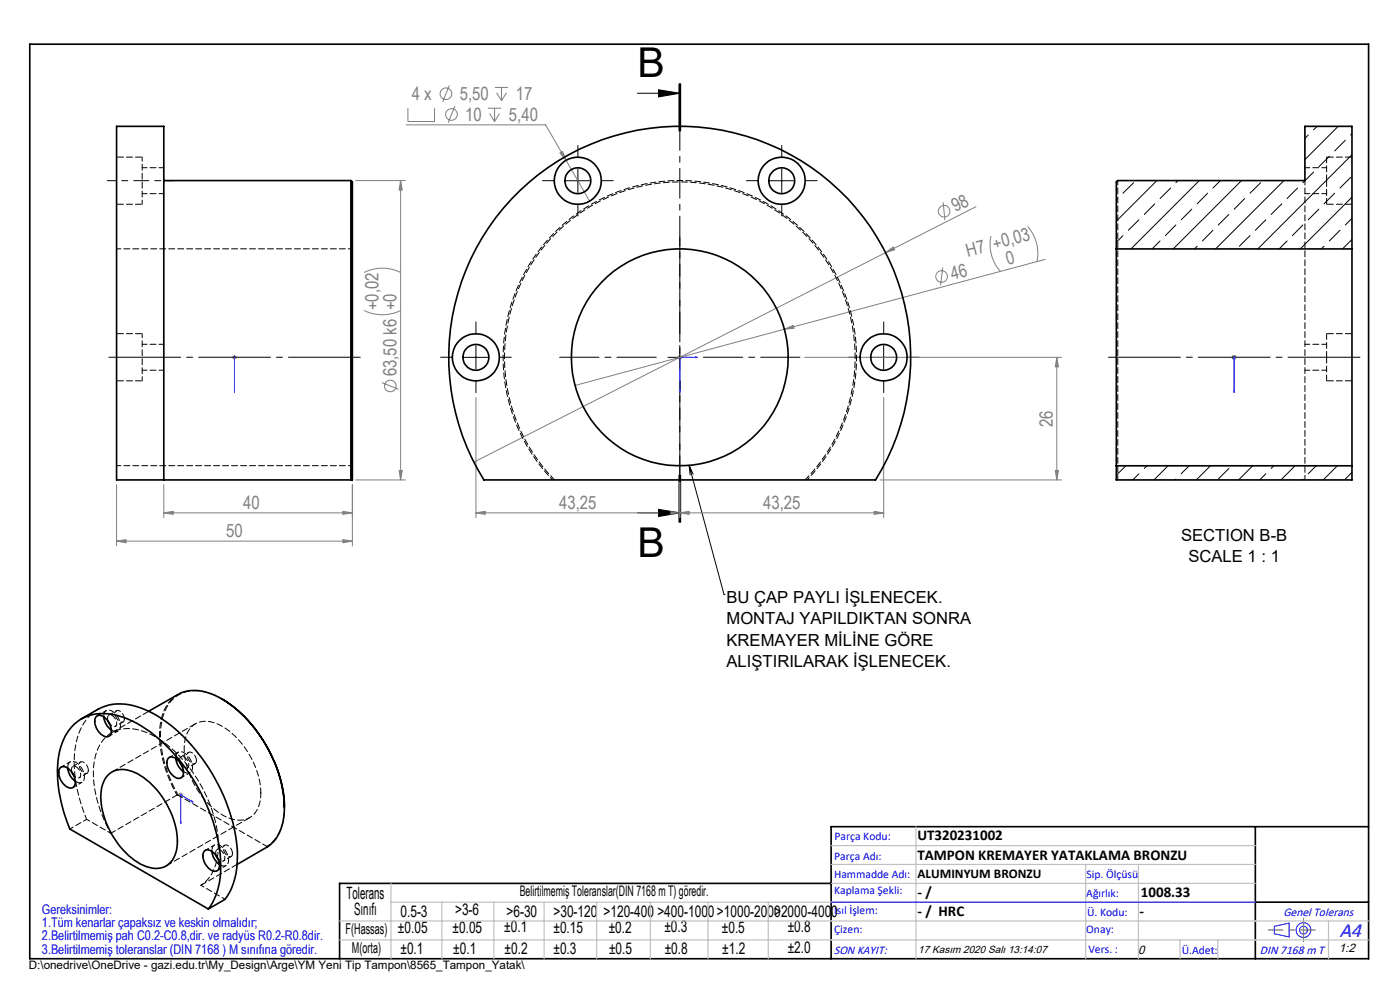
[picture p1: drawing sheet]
<svg xmlns="http://www.w3.org/2000/svg" width="297mm" height="210mm" viewBox="0 0 297 210" stroke-linecap="round" stroke-linejoin="round" font-family="sans-serif">
<g fill="none" stroke="#808080" stroke-width=".21">
<path d="M95.3 18.1l-1.4 3.6M105 18.5h2.8M105.3 19.7l1.1 1.7M106.4 18.5v2.9M107.5 19.7l-1.1 1.7M75.5 38.3h10.5M85 38.3l.3 2h-.6zM85 38.3v63.5M86.1 26.5h29.6l9.4 16.2M86.5 23v2.8h5.7v-2.8M96.5 22.5l-1.4 3.5M103.5 23h2.8"/>
<path d="M103.9 24.1l1 1.7M104.9 23v2.8M106 24.1l-1.1 1.7M118.8 32.4l.5-.3 .8 1.9zM77.2 57.8a8.6 8.6 0 0 1 7.8 0M187.9 53.6l1.6-1.2 .3 .6zM187.9 53.6l-87.4 44.4M200 56.8l-.5 3.7M200.1 42.9l.3 3.8M207 43.8l-19.1 9.8M210.2 50.1a8.7 8.7 0 0 0 2 7.5M218 48a8.7 8.7 0 0 1 2 7.5"/>
<path d="M221.7 55l-55.3 14.8M49.2 75.8h1M49.4 75.5l.7 .7M49.7 75.3v1M50.1 75.5l-.7 .7M77.2 65.9a8.6 8.6 0 0 0 7.8 0M143.7 75.8h1M143.9 75.5l.7 .7M144.2 75.3v1M144.6 75.5l-.7 .7M166.4 69.8l-44.4 12M166.4 69.8l1.9-.8 .2 .6z"/>
<path d="M170.7 75.8h54.5M224.2 75.8v26M224.2 75.8l.3 2h-.6zM261.3 75.8h1M261.4 75.5l.8 .7M261.8 75.3v1M262.2 75.5l-.8 .7M81 81.2l3.6 1.4M84.7 99.8h.6l-.3 2zM101 84.3v25.5M187.5 84.3v25.5M223.9 99.8h.6l-.3 2z"/>
<path d="M24.7 114.8l2-.3v.6zM24.7 102.8v13M24.7 114.8h50.1M34.7 108.8l2.1-.3v.6zM34.7 108.8h40.1M34.7 102.8v7M72.7 108.5l2.1 .3-2.1 .3zM72.7 114.5l2.1 .3-2.1 .3zM74.8 102.8v13M75.5 101.8h10.5M101 108.8l1.9-.3v.6zM101 108.8h86.5"/>
<path d="M142.2 108.5l2 .3-2 .3zM144.2 102.3v7.5M144.2 108.8l2-.3v.6zM185.5 108.5l2 .3-2 .3zM186.7 101.8h38.5M37.9 168.6h.9M38 168.3l.7 .7M38.3 168.1v1M38.7 168.3l-.7 .7"/>
<circle cx="94.6" cy="19.9" r="1.24"/>
<circle cx="95.8" cy="24.3" r="1.23"/>
<circle cx="199.8" cy="58.6" r="1.22"/>
<circle cx="200.3" cy="44.8" r="1.23"/>
<circle cx="82.8" cy="81.9" r="1.24"/>
</g>
<g fill="none" stroke="#000" stroke-width=".21">
<path d="M135.2 19.8h9M139.7 19l4.5 .8-4.5 .8zM144 17.8v10M144.2 17.8v10M144.4 17.8v10M120.1 38.3h5M122.6 35.8v5M163.3 38.3h5M165.8 35.8v5M98.5 75.8h5M101 73.3v5M141.7 75.8h5"/>
<path d="M144.2 73.3v5M185 75.8h4.9M187.5 73.3v5M146.2 98.7l7.4 27.4M146.2 98.7l.8 1.9M146.2 98.7l.2 2M135.2 108.8h9M139.7 108l4.5 .8-4.5 .8zM144 100.8v10M144.2 100.8v10M144.4 100.8v10zM153.6 126.1h.1"/>
</g>
<g fill="none" stroke="#00f" stroke-width=".21">
<path d="M49.7 75.7v.2zM49.7 75.8h.1M49.7 75.8v7.4M147.5 75.7l.4 .1-.4 .1zM147.9 75.8h-3.7v7.4M261.8 75.7v.2zM261.8 75.8v7.4M261.8 75.8h.1M49.7 83.2v-.3v.3M144.1 82.9h.2l-.1 .3zM261.8 83.2v-.3v.3M38.3 174.3l.1 .1-.1 .3z"/>
<path d="M40.7 169.9l.3 .2h-.3zM41 170.1l-2.7-1.5v6.1M176.3 191.4h90M270.3 196.5l3.2-.7v2.9l-3.2-.6z"/>
<circle cx="276.5" cy="197.3" r="1.57"/>
<circle cx="276.5" cy="197.3" r=".83"/>
</g>
<path d="M76.8 75.8h-54M234.8 75.8h54" fill="none" stroke="#000" stroke-width=".21" stroke-dasharray="15.2 1.3 1.3 1.3" stroke-dashoffset="-.3"/>
<path d="M36.8 38.3h-6.6" fill="none" stroke="#000" stroke-width=".21" stroke-dasharray="15.2 1.3 1.3 1.3" stroke-dashoffset="13.8"/>
<path d="M30.2 38.3h-7.4" fill="none" stroke="#000" stroke-width=".21" stroke-dasharray="15.2 1.3 1.3 1.3" stroke-dashoffset="13.4"/>
<path d="M139.2 75.8h-20.5M144.2 70.8v-20.5M149.2 75.8h20.5M144.2 80.8v20.5" fill="none" stroke="#000" stroke-width=".21" stroke-dasharray="15.2 1.3 1.3 1.3" stroke-dashoffset="6.9"/>
<g fill="none" stroke="#000" stroke-width=".21" stroke-dasharray="15.2 1.3 1.3 1.3">
<path d="M117.6 38.3h-2.5M122.6 33.3v-2.5M127.6 38.3h2.5M160.8 38.3h-2.5M165.8 33.3v-2.5M170.8 38.3h2.5M122.6 43.3v2.5M165.8 43.3v2.5M96 75.8h-2.5M101 70.8v-2.5M106 75.8h2.5M182.5 75.8h-2.5"/>
<path d="M187.5 70.8v-2.5M192.5 75.8h2.5M101 80.8v2.5M187.5 80.8v2.5"/>
</g>
<path d="M144.2 17.8v93" fill="none" stroke="#000" stroke-width=".21" stroke-dasharray="6.3 1.3 1.3 1.3" stroke-dashoffset="2.4"/>
<path d="M6.3 9.4h284v194h-284zM266.3 175.4v28M290.3 175.4h-114v28M176.3 187.4h-104.3v16M266.3 191.4h24" fill="none" stroke="#000" stroke-width=".35"/>
<path d="M279 197.3h-9.9" fill="none" stroke="#f00" stroke-width=".21" stroke-dasharray="15.2 1.3 1.3 1.3" stroke-dashoffset="12.2"/>
<path d="M276.5 197.3v2.5M276.5 197.3v-2.5" fill="none" stroke="#808080" stroke-width=".21" stroke-dasharray="15.2 1.3 1.3 1.3"/>
<g fill="none" stroke="#c0c0c0" stroke-width=".25">
<path d="M176.3 179.4h90M194.3 175.4v28M72 199.4h218.3M72 195.4h218.3M82.9 187.4v16M82.9 191.4h183.4M93.7 191.4v12M104.8 191.4v12M115.4 191.4v12M126.6 191.4v12M138 191.4v12M150.2 191.4v12"/>
<path d="M163 191.4v12M176.3 183.4h90M176.3 187.4h90M230.3 183.4v20M241.5 183.4v20M250.3 199.4v4M258.3 199.4v4M281.8 195.4v8"/>
</g>
<path d="M139.7 19l4.5 .8-4.5 .8zM139.7 108l4.5 .8-4.5 .8z" fill="#000"/>
<g fill="#00f">
<path d="M49.7 75.7v.2zM49.7 82.9v.3z"/>
<path d="M40.7 169.9v.2h.3zM38.3 174.3v.4l.1-.3zM261.8 75.7v.2zM261.8 82.9v.3zM261.8 75.7v.2zM261.8 82.9v.3z"/>
<path d="M147.5 75.7v.2l.4-.1zM144.1 82.9l.1 .3 .1-.3z"/>
</g>
<g fill="#808080">
<path d="M118.8 32.4l.5-.3 .8 1.9z"/>
<path d="M166.4 69.8l1.9-.8 .2 .6z"/>
<path d="M187.9 53.6l1.6-1.2 .3 .6z"/>
<path d="M101 108.8l1.9-.3v.6zM142.2 108.5l2 .3-2 .3z"/>
<path d="M24.7 114.8l2-.3v.6zM72.7 114.5l2.1 .3-2.1 .3z"/>
<path d="M185.5 108.5l2 .3-2 .3zM144.2 108.8l2-.3v.6z"/>
<path d="M72.7 108.5l2.1 .3-2.1 .3zM34.7 108.8l2.1-.3v.6z"/>
<path d="M223.9 99.8h.6l-.3 2zM224.2 75.8l.3 2h-.6z"/>
<path d="M85 38.3l.3 2h-.6zM84.7 99.8h.6l-.3 2z"/>
</g>
<g fill="none" stroke="#000" stroke-width=".35">
<path d="M34.7 38.3h39.7M74.4 38.3l.4 .3v63.2h-50.1v-75h10v75M74.4 38.3v63.5M108.5 42.2a49 49 0 0 1 65.7-5.2 49 49 0 0 1 11.5 64.8h-83a49 49 0 0 1 5.8-59.6zM236.8 52.8v46M236.8 52.8v-14.2l.3-.3h39.7v-11.5h10v26M236.8 52.8h50M286.8 52.8v46M236.8 98.8v3h50v-3M236.8 98.8h50M15.7 153.6a10 10 0 0 1 10.7-1.4 31.3 31.3 0 0 1 14.4 12.9 35.4 35.4 0 0 1 6 20.3 14.2 14.2 0 0 1-2.6 7.4l-29.4-16.9a28.5 28.5 0 0 1-2.2-16.5 11.1 11.1 0 0 1 3.1-5.8zM17.3 152.5l3.5-2a11.6 11.6 0 0 1 10.9 .4 35.7 35.7 0 0 1 15.1 16.6 30.5 30.5 0 0 1 3.3 17.8l-1.1 3.4-1.3 2.1-3.5 2"/>
<path d="M20.5 152a1.71 1.71 0 0 1 2.3 .9 2.67 2.67 0 0 1 .4 3.2 1.53 1.53 0 0 1-2-.6 2.86 2.86 0 0 1-.7-3.5zM22 152.1a3.9 3.9 0 0 0 1.6 2.8M22.9 153l.3 .6M31.5 150.9l6.2-3.6a8.5 8.5 0 0 1 7.8 .2 28 28 0 0 1 13.3 15.6 19.4 19.4 0 0 1 .7 12.9l-.9 1.9-1.4 1.4-6.9 4.1M47.1 148.3a29 29 0 0 1 13.2 22.9M12.8 162.8a1.69 1.69 0 0 1 2.4 1 2.76 2.76 0 0 1 .4 3.2 2.02 2.02 0 0 1-2.6-1.3 2.66 2.66 0 0 1-.2-2.9zM14.4 162.9a4.1 4.1 0 0 0 1.6 2.8M15.3 163.9l.3 .6M22.9 164.5a4.8 4.8 0 0 1 5.7-.6 17.5 17.5 0 0 1 8.8 12.2 8.1 8.1 0 0 1-1.2 6.8 4.7 4.7 0 0 1-5.8 .7 17.5 17.5 0 0 1-8.8-12.3 8.2 8.2 0 0 1 1.3-6.8zM35.6 161a1.3 1.3 0 0 1 2 .1 2.97 2.97 0 0 1 1 3.8 1.57 1.57 0 0 1-2.2-.6 3.2 3.2 0 0 1-.8-3.3zM37.3 160.9a4.1 4.1 0 0 0 1.6 2.8M38.2 161.8l.4 .6"/>
<path d="M43.4 180.5a2.02 2.02 0 0 1 2.6 1.2 2.2 2.2 0 0 1 0 3 2.47 2.47 0 0 1-2.6-1.7 2.35 2.35 0 0 1 0-2.5zM44.9 180.6a3.9 3.9 0 0 0 1.7 2.8M45.9 181.6l.3 .5"/>
<circle cx="122.6" cy="38.3" r="2.74"/>
<circle cx="122.6" cy="38.3" r="5"/>
<circle cx="165.8" cy="38.3" r="2.74"/>
<circle cx="165.8" cy="38.3" r="5"/>
<circle cx="101" cy="75.8" r="2.74"/>
<circle cx="101" cy="75.8" r="5"/>
<circle cx="144.2" cy="75.8" r="23"/>
<circle cx="187.5" cy="75.8" r="2.74"/>
<circle cx="187.5" cy="75.8" r="5"/>
</g>
<path d="M30.2 43.3v-10M74.8 52.8h-50M24.8 98.8h50M30.2 80.8v-10M37.7 147.3a8.8 8.8 0 0 0-3.8 7.5 26 26 0 0 0 3.6 13.9" fill="none" stroke="#000" stroke-width=".21" stroke-dasharray="1.3 .6" stroke-dashoffset=".4"/>
<path d="M30.2 33.3h-5.4M286.8 33.3h-5.4M24.8 43.3h5.4M281.4 43.3h5.4M30.2 70.8h-5.4M286.8 70.8h-5.4M24.8 80.8h5.4M281.4 80.8h5.4" fill="none" stroke="#000" stroke-width=".21" stroke-dasharray="1.3 .6" stroke-dashoffset="-.2"/>
<path d="M34.8 35.6h-4.6M281.4 35.6h-4.6M30.2 41.1h4.6M276.8 41.1h4.6M30.2 78.5h4.6M34.8 73h-4.6M276.8 78.5h4.6M281.4 73h-4.6M23.5 176.8l14-8.1M55.3 168.2a5.3 5.3 0 0 1-3.2 5.6 7.9 7.9 0 0 1-7.1-2.5 17.9 17.9 0 0 1-5.9-13.2 4.8 4.8 0 0 1 4.2-5.1 10 10 0 0 1 7.2 3.8 18.1 18.1 0 0 1 4.8 11.4" fill="none" stroke="#000" stroke-width=".21" stroke-dasharray="1.3 .6" stroke-dashoffset=".2"/>
<path d="M171.2 101.8a37.5 37.5 0 0 0-.6-52.7 37.5 37.5 0 0 0-52.7 0 37.5 37.5 0 0 0-.7 52.7M60.4 171.1a9.5 9.5 0 0 1-3.8 8.4" fill="none" stroke="#000" stroke-width=".21" stroke-dasharray="1.3 .6" stroke-dashoffset=".6"/>
<path d="M117.6 101.8a37.2 37.2 0 0 1 .4-52.4 37.2 37.2 0 0 1 52.4 0 37.2 37.2 0 0 1 .4 52.4" fill="none" stroke="#000" stroke-width=".21" stroke-dasharray="1.3 .6" stroke-dashoffset=".1"/>
<path d="M22.5 150.7l-1.9 1.1M23.1 156.2l1.9-1.1M37.8 159.6l-1.9 1.1M14.9 161.6l-1.9 1.1M15.5 167l1.9-1.1M18.4 173.8l-3.6 2M18.4 173.8l5.1 3M38.4 165l1.9-1.1M45.5 179.3l-1.9 1.1M42.6 187.8l5.1 2.9M46.1 184.7l1.9-1.1" fill="none" stroke="#000" stroke-width=".21" stroke-dasharray="1.3 .6" stroke-dashoffset=".5"/>
<path d="M237.1 101.8v-63.5M276.8 101.8v-63.5M20.8 150.4a10.9 10.9 0 0 0-4.9 8.9 29.9 29.9 0 0 0 2.5 14.5M22.8 152.3l.2 .7M15.2 163.2l.1 .7M37.8 168.7a24.4 24.4 0 0 1-3.5-15.5 7.2 7.2 0 0 1 6.8-6.7 11.8 11.8 0 0 1 6.1 1.8M37.8 168.7l18.8 10.8M38.1 161.2l.2 .6M45.8 180.9l.1 .6" fill="none" stroke="#000" stroke-width=".21" stroke-dasharray="1.3 .6" stroke-dashoffset=".3"/>
<g fill="none" stroke="#000" stroke-width=".21" stroke-dasharray="1.3 .6">
<path d="M281.4 38.3v5M281.4 33.3v5M281.4 75.8v5M281.4 70.8v5M22 151.9v.1M26.4 152.5a.64 .64 0 0 1-.4 .7 .64 .64 0 0 1-.8-.3 1.45 1.45 0 0 1-.4-2.2 1.74 1.74 0 0 1 1.6 1.8M41.5 153.5l-17.7 10.2M14.4 162.7v.2M18.7 163.4a.64 .64 0 0 1-.4 .7 .64 .64 0 0 1-.7-.3 1.45 1.45 0 0 1-.4-2.2 1.74 1.74 0 0 1 1.5 1.8M37.3 160.7v.2M37.5 168.7h.3M41.7 161.3a.64 .64 0 0 1-.4 .7 .64 .64 0 0 1-.8-.3 1.45 1.45 0 0 1-.4-2.1 1.74 1.74 0 0 1 1.6 1.7"/>
<path d="M56.6 179.5l.1 .2M35.3 183.7l17.7-10.2M45 180.4v.2M49.3 181a.64 .64 0 0 1-.4 .7 .64 .64 0 0 1-.8-.2 1.45 1.45 0 0 1-.4-2.2 1.74 1.74 0 0 1 1.6 1.7M50.3 183.3l-7.7 4.5"/>
</g>
<path d="M23.6 154.8a1.16 1.16 0 0 0 1.5 .2 1.16 1.16 0 0 0 .4-1.4 3.2 3.2 0 0 0-2.7-3l-.6 .4-.2 .9M31.6 150.9l-7.9 4.5M16 165.7a1.16 1.16 0 0 0 1.5 .2 1.16 1.16 0 0 0 .4-1.5 3.2 3.2 0 0 0-2.7-2.9l-.6 .4-.2 .8M38.9 163.7a1.16 1.16 0 0 0 1.5 .1 1.16 1.16 0 0 0 .4-1.4 3.2 3.2 0 0 0-2.7-2.9l-.6 .3-.2 .9M46.6 183.4a1.16 1.16 0 0 0 1.5 .1 1.16 1.16 0 0 0 .4-1.4 3.2 3.2 0 0 0-2.7-2.9l-.6 .4-.2 .8" fill="none" stroke="#000" stroke-width=".21" stroke-dasharray="1.3 .6" stroke-dashoffset="-.1"/>
<path d="M23.3 153.6a.79 .79 0 0 0 .7 .5 .79 .79 0 0 0 .7-.4 1.79 1.79 0 0 0-1.5-2l-.3 .2-.1 .4M15.6 164.4a.79 .79 0 0 0 .7 .6 .79 .79 0 0 0 .8-.4 1.79 1.79 0 0 0-1.6-2.1l-.2 .3-.1 .4M38.6 162.4a.79 .79 0 0 0 .7 .5 .79 .79 0 0 0 .7-.4 1.79 1.79 0 0 0-1.5-2l-.3 .2-.1 .5M42.6 187.8a9.2 9.2 0 0 0 3.7-7.8 29.1 29.1 0 0 0-8.6-20 15.8 15.8 0 0 0-10.8-5.5 7 7 0 0 0-6.7 5.9 23 23 0 0 0 2.8 15.4l.5 1M46.2 182.1a.79 .79 0 0 0 .7 .5 .79 .79 0 0 0 .8-.4 1.79 1.79 0 0 0-1.6-2l-.2 .2-.1 .5" fill="none" stroke="#000" stroke-width=".21" stroke-dasharray="1.3 .6" stroke-dashoffset=".7"/>
<path d="M24.5 154.1l1.6-1M24.7 150.8l-1.6 .9M40 159.6l-1.6 .9M16.8 165l1.7-1M17.1 161.6l-1.6 1M39.8 162.9l1.6-.9M47.7 179.3l-1.7 .9M47.4 182.6l1.6-.9" fill="none" stroke="#000" stroke-width=".21" stroke-dasharray="1.3 .6" stroke-dashoffset=".9"/>
<g fill="none" stroke="#000" stroke-width=".21">
<path d="M240.5 38.8l-2.3 2.2M245.4 38.3l-8.6 8.6M248.4 39.9l-2.3 2.2M249.9 38.3l-.5 .5M254.4 38.3l-14.5 14.5M258.9 38.3l-1.6 1.6M263.4 38.3l-14.5 14.5M267.4 38.8l-2.2 2.2M272.4 38.3l-14.5 14.5M275.3 39.9l-2.3 2.2M277.5 28.6l-.7 .8M278.7 36.5l-2.3 2.3"/>
<path d="M279.4 26.8l-.7 .7M282 33.2l-2.2 2.2M283.9 26.8l-7.1 7.1M285.4 29.8l-2.3 2.2M286.5 37.6l-2.2 2.3M286.8 32.8l-20 20M286.8 28.4l-.3 .2M237.1 42.1l-.3 .3M238.2 50l-1.4 1.4M241.6 46.6l-2.2 2.3M245 43.2l-2.3 2.3M246.1 51.1l-1.7 1.7"/>
<path d="M249.4 47.7l-2.2 2.3M252.8 44.4l-2.2 2.2M254 52.2l-.6 .6M256.2 41l-2.2 2.2M257.3 48.9l-2.2 2.2M260.7 45.5l-2.3 2.2M264.1 42.1l-2.3 2.3M265.2 50l-2.3 2.2M268.5 46.6l-2.2 2.3M271.9 43.2l-2.2 2.3M273 51.1l-1.6 1.7M276.4 47.7l-2.2 2.3"/>
<path d="M279.8 44.4l-2.3 2.2M280.9 52.2l-.6 .6M283.1 41l-2.2 2.2M284.3 48.9l-2.3 2.2M286.8 50.8l-2 2M286.8 41.8l-11 11M286.8 46.3l-1.4 1.4M238.8 98.8l-2 2M243.3 98.8l-.6 .6M247.8 98.8l-3 3M252.3 98.8l-1.7 1.7M256.8 98.8l-3 3"/>
<path d="M260.7 99.4l-2.3 2.2M265.7 98.8l-3 3M270.2 98.8l-.5 .6M274.7 98.8l-3 3M279.2 98.8l-1.7 1.7M283.7 98.8l-3 3M241.6 100.5l-1.3 1.3M249.4 101.6l-.1 .2M268.5 100.5l-1.3 1.3M276.4 101.6l-.2 .2M286.8 100.2l-1.4 1.4"/>
</g>
<g font-size="8.7">
<text x="135.2" y="16.3">B</text>
<text x="135.2" y="118.2">B</text>
</g>
<text font-size="4.4" fill="#00f" x="284.2" y="198.7">A4</text>
<g font-size="3.9" fill="#808080">
<text x="87.3" y="21.2">4 x</text>
<text x="97.5" y="21.2">5,50</text>
<text x="109.4" y="21.2">17</text>
<text x="98.7" y="25.6">10</text>
<text x="108" y="25.6">5,40</text>
<text x="202.7" y="45.1" transform="rotate(-27 202.7 45.1)">98</text>
<text x="202.1" y="59.4" transform="rotate(-15 202.1 59.4)">46</text>
<text x="205.3" y="54.5" transform="rotate(-15 205.3 54.5)">H7 +0,03</text>
<text x="213.8" y="56.2" transform="rotate(-15 213.8 56.2)">0</text>
<text x="80.3" y="65.8" transform="rotate(-90 80.3 65.8)">+0,02</text>
<text x="84.1" y="79.8" transform="rotate(-90 84.1 79.8)">63,50 k6 +0</text>
<text x="223.4" y="90.5" transform="rotate(-90 223.4 90.5)">26</text>
<text x="51.6" y="107.9">40</text>
<text x="118.6" y="107.9">43,25</text>
<text x="161.9" y="107.9">43,25</text>
<text x="48" y="113.9">50</text>
</g>
<g font-size="3.6">
<text x="73.5" y="190.7">Tolerans</text>
<text x="75.1" y="194.1">Sınıfı</text>
</g>
<g font-size="3.5">
<text x="250.6" y="114.8">SECTION B-B</text>
<text x="252.1" y="119.3">SCALE 1 : 1</text>
<text x="154.1" y="127.9">BU ÇAP PAYLI İŞLENECEK.</text>
<text x="154.1" y="132.4">MONTAJ YAPILDIKTAN SONRA</text>
<text x="154.1" y="136.9">KREMAYER MİLİNE GÖRE</text>
<text x="154.1" y="141.5">ALIŞTIRILARAK İŞLENECEK.</text>
</g>
<g font-size="3.4">
<text x="84.4" y="198">±0.05</text>
<text x="85" y="194.4">0.5-3</text>
<text x="96" y="197.8">±0.05</text>
<text x="96.5" y="194.2">&gt;3-6</text>
<text x="107" y="197.8">±0.1</text>
<text x="107.5" y="194.5">&gt;6-30</text>
<text x="117.4" y="194.5">&gt;30-120</text>
<text x="117.4" y="197.9">±0.15</text>
<text x="128" y="194.5">&gt;120-400</text>
<text x="129.1" y="197.8">±0.2</text>
<text x="139.5" y="194.5">&gt;400-1000&gt;1000-2000&gt;2000-4000</text>
<text x="140.9" y="197.8">±0.3</text>
<text x="153.1" y="197.8">±0.5</text>
<text x="167.1" y="197.7">±0.8</text>
<text x="85" y="202.3">±0.1</text>
<text x="96.2" y="202.3">±0.1</text>
<text x="107" y="202.3">±0.2</text>
<text x="117.4" y="202.4">±0.3</text>
<text x="129.2" y="202.3">±0.5</text>
<text x="141" y="202.3">±0.8</text>
<text x="153.2" y="202.3">±1.2</text>
<text x="167.1" y="202.2">±2.0</text>
</g>
<g font-size="3.2">
<text x="194.6" y="178.2">UT320231002</text>
<text x="194.6" y="182.4">TAMPON KREMAYER YATAKLAMA BRONZU</text>
<text x="194.6" y="190.2">- /</text>
<text x="242" y="190.2">1008.33</text>
<text x="194.6" y="194.3">- / HRC</text>
<text x="241.7" y="194.3">-</text>
<text x="73.3" y="198.1">F(Hassas)</text>
<text x="74.7" y="202.2">M(orta)</text>
</g>
<text font-size="3.1" x="110.3" y="190.1">Belirtilmemiş Toleranslar(DIN 7168 m T) göredir.</text>
<text font-size="2.8" x="194.6" y="186.2">ALUMINYUM BRONZU</text>
<g font-size="2.8" fill="#0000e8">
<text x="8.9" y="193.8">Gereksinimler:</text>
<text x="8.9" y="196.6">1.Tüm kenarlar çapaksız ve keskin olmalıdır;</text>
<text x="8.9" y="199.5">2.Belirtilmemiş pah C0.2-C0.8,dir. ve radyüs R0.2-R0.8dir.</text>
<text x="8.9" y="202.3">3.Belirtilmemiş toleranslar (DIN 7168 ) M sınıfına göredir.</text>
</g>
<g font-size="2.6" fill="#00f">
<text x="272.3" y="194.3">Genel Tolerans</text>
<text x="176.9" y="202.3">SON KAYIT:</text>
<text x="267.3" y="202.4">DIN 7168 m T</text>
</g>
<g font-size="2.6">
<text x="241.4" y="202.3">0</text>
<text x="284" y="202">1:2</text>
</g>
<g font-size="2.5" fill="#00f">
<text x="177" y="178.2">Parça Kodu:</text>
<text x="177" y="182.4">Parça Adı:</text>
<text x="176.9" y="186.2">Hammadde Adı:</text>
<text x="177" y="189.7">Kaplama Şekli:</text>
<text x="230.5" y="190.2">Ağırlık:</text>
<text x="230.5" y="186.2">Sip. Ölçüsü</text>
<text x="176.9" y="193.9">Isıl İşlem:</text>
<text x="177" y="197.8">Çizen:</text>
<text x="230.4" y="197.8">Onay:</text>
<text x="230.6" y="194.3">Ü. Kodu:</text>
<text x="230.9" y="202.1">Vers. :</text>
<text x="250.7" y="202.4">Ü.Adet:</text>
</g>
<text font-size="2.5" x="6.1" y="205.5">D:\onedrive\OneDrive - gazi.edu.tr\My_Design\Arge\YM Yeni Tip Tampon\8565_Tampon_Yatak\</text>
<text font-size="2.2" x="194.8" y="202.1">17 Kasım 2020 Salı 13:14:07</text>
</svg>
